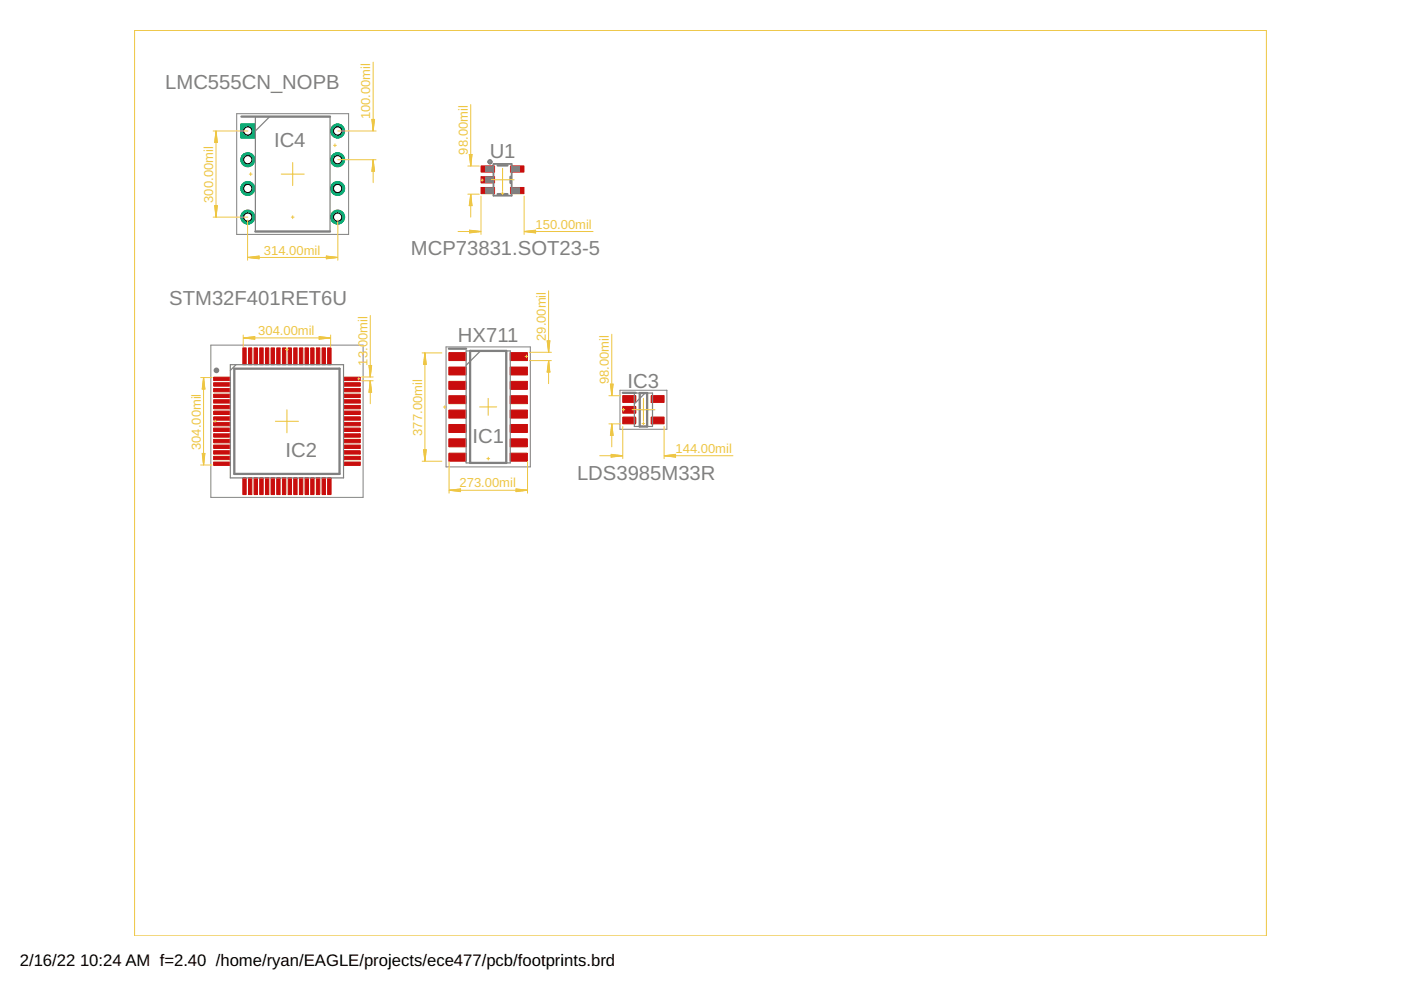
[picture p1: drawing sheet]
<svg xmlns="http://www.w3.org/2000/svg" width="297mm" height="210mm" viewBox="0 0 297 210" stroke-linecap="round" stroke-linejoin="round" font-family="sans-serif">
<path d="M51.1 26.3h2.9v3h-2.9z" fill="#0dab76" stroke="#0dab76" stroke-width=".21"/>
<circle cx="52.5" cy="27.8" r=".87" fill="#fff" stroke="#000" stroke-width=".21"/>
<circle cx="52.5" cy="33.9" r="1.48" fill="#0dab76" stroke="#0dab76" stroke-width=".21"/>
<circle cx="52.5" cy="33.9" r=".87" fill="#fff" stroke="#000" stroke-width=".21"/>
<circle cx="52.5" cy="40" r="1.48" fill="#0dab76" stroke="#0dab76" stroke-width=".21"/>
<circle cx="52.5" cy="40" r=".87" fill="#fff" stroke="#000" stroke-width=".21"/>
<circle cx="52.5" cy="46" r="1.48" fill="#0dab76" stroke="#0dab76" stroke-width=".21"/>
<circle cx="52.5" cy="46" r=".87" fill="#fff" stroke="#000" stroke-width=".21"/>
<circle cx="71.6" cy="46" r="1.48" fill="#0dab76" stroke="#0dab76" stroke-width=".21"/>
<circle cx="71.6" cy="46" r=".87" fill="#fff" stroke="#000" stroke-width=".21"/>
<circle cx="71.6" cy="40" r="1.48" fill="#0dab76" stroke="#0dab76" stroke-width=".21"/>
<circle cx="71.6" cy="40" r=".87" fill="#fff" stroke="#000" stroke-width=".21"/>
<circle cx="71.6" cy="33.9" r="1.48" fill="#0dab76" stroke="#0dab76" stroke-width=".21"/>
<circle cx="71.6" cy="33.9" r=".87" fill="#fff" stroke="#000" stroke-width=".21"/>
<circle cx="71.6" cy="27.8" r="1.48" fill="#0dab76" stroke="#0dab76" stroke-width=".21"/>
<circle cx="71.6" cy="27.8" r=".87" fill="#fff" stroke="#000" stroke-width=".21"/>
<g fill="#c90d0c" stroke="#c90d0c" stroke-width=".21">
<path d="M95.2 74.8h3.6v1.7h-3.6z"/>
<path d="M95.2 77.8h3.6v1.7h-3.6z"/>
<path d="M95.2 80.9h3.6v1.6h-3.6z"/>
<path d="M95.2 83.9h3.6v1.7h-3.6z"/>
<path d="M95.2 87h3.6v1.6h-3.6z"/>
<path d="M95.2 90h3.6v1.7h-3.6z"/>
<path d="M95.2 93h3.6v1.7h-3.6z"/>
<path d="M95.2 96.1h3.6v1.7h-3.6z"/>
<path d="M108.2 96.1h3.6v1.7h-3.6z"/>
<path d="M108.2 93h3.6v1.7h-3.6z"/>
<path d="M108.2 90h3.6v1.7h-3.6z"/>
<path d="M108.2 87h3.6v1.6h-3.6z"/>
<path d="M108.2 83.9h3.6v1.7h-3.6z"/>
<path d="M108.2 80.9h3.6v1.6h-3.6z"/>
<path d="M108.2 77.8h3.6v1.7h-3.6z"/>
<path d="M108.2 74.8h3.6v1.7h-3.6z"/>
<path d="M45.3 80h3.6v.7h-3.6z"/>
<path d="M45.3 81.2h3.6v.7h-3.6z"/>
<path d="M45.3 82.4h3.6v.7h-3.6z"/>
<path d="M45.3 83.6h3.6v.7h-3.6z"/>
<path d="M45.3 84.8h3.6v.7h-3.6z"/>
<path d="M45.3 86h3.6v.7h-3.6z"/>
<path d="M45.3 87.2h3.6v.7h-3.6z"/>
<path d="M45.3 88.4h3.6v.7h-3.6z"/>
<path d="M45.3 89.6h3.6v.7h-3.6z"/>
<path d="M45.3 90.8h3.6v.7h-3.6z"/>
<path d="M45.3 92h3.6v.7h-3.6z"/>
<path d="M45.3 93.2h3.6v.7h-3.6z"/>
<path d="M45.3 94.4h3.6v.7h-3.6z"/>
<path d="M45.3 95.6h3.6v.7h-3.6z"/>
<path d="M45.3 96.8h3.6v.7h-3.6z"/>
<path d="M45.3 98h3.6v.7h-3.6z"/>
<path d="M51.5 101.3h.7v3.6h-.7z"/>
<path d="M52.7 101.3h.7v3.6h-.7z"/>
<path d="M53.9 101.3h.7v3.6h-.7z"/>
<path d="M55.1 101.3h.7v3.6h-.7z"/>
<path d="M56.3 101.3h.7v3.6h-.7z"/>
<path d="M57.5 101.3h.7v3.6h-.7z"/>
<path d="M58.7 101.3h.7v3.6h-.7z"/>
<path d="M59.9 101.3h.7v3.6h-.7z"/>
<path d="M61.1 101.3h.7v3.6h-.7z"/>
<path d="M62.3 101.3h.7v3.6h-.7z"/>
<path d="M63.5 101.3h.7v3.6h-.7z"/>
<path d="M64.7 101.3h.7v3.6h-.7z"/>
<path d="M65.9 101.3h.7v3.6h-.7z"/>
<path d="M67.1 101.3h.7v3.6h-.7z"/>
<path d="M68.3 101.3h.7v3.6h-.7z"/>
<path d="M69.5 101.3h.7v3.6h-.7z"/>
<path d="M72.8 98h3.6v.7h-3.6z"/>
<path d="M72.8 96.8h3.6v.7h-3.6z"/>
<path d="M72.8 95.6h3.6v.7h-3.6z"/>
<path d="M72.8 94.4h3.6v.7h-3.6z"/>
<path d="M72.8 93.2h3.6v.7h-3.6z"/>
<path d="M72.8 92h3.6v.7h-3.6z"/>
<path d="M72.8 90.8h3.6v.7h-3.6z"/>
<path d="M72.8 89.6h3.6v.7h-3.6z"/>
<path d="M72.8 88.4h3.6v.7h-3.6z"/>
<path d="M72.8 87.2h3.6v.7h-3.6z"/>
<path d="M72.8 86h3.6v.7h-3.6z"/>
<path d="M72.8 84.8h3.6v.7h-3.6z"/>
<path d="M72.8 83.6h3.6v.7h-3.6z"/>
<path d="M72.8 82.4h3.6v.7h-3.6z"/>
<path d="M72.8 81.2h3.6v.7h-3.6z"/>
<path d="M72.8 80h3.6v.7h-3.6z"/>
<path d="M69.5 73.8h.7v3.5h-.7z"/>
<path d="M68.3 73.8h.7v3.5h-.7z"/>
<path d="M67.1 73.8h.7v3.5h-.7z"/>
<path d="M65.9 73.8h.7v3.5h-.7z"/>
<path d="M64.7 73.8h.7v3.5h-.7z"/>
<path d="M63.5 73.8h.7v3.5h-.7z"/>
<path d="M62.3 73.8h.7v3.5h-.7z"/>
<path d="M61.1 73.8h.7v3.5h-.7z"/>
<path d="M59.9 73.8h.7v3.5h-.7z"/>
<path d="M58.7 73.8h.7v3.5h-.7z"/>
<path d="M57.5 73.8h.7v3.5h-.7z"/>
<path d="M56.3 73.8h.7v3.5h-.7z"/>
<path d="M55.1 73.8h.7v3.5h-.7z"/>
<path d="M53.9 73.8h.7v3.5h-.7z"/>
<path d="M52.7 73.8h.7v3.5h-.7z"/>
<path d="M51.5 73.8h.7v3.5h-.7z"/>
<path d="M132 83.9h2.8v1.4h-2.8z"/>
<path d="M132 86.2h2.8v1.4h-2.8z"/>
<path d="M132 88.4h2.8v1.5h-2.8z"/>
<path d="M138 88.4h2.8v1.5h-2.8z"/>
<path d="M138 83.9h2.8v1.4h-2.8z"/>
<path d="M102 35.2h2.9v1.3h-2.9z"/>
<path d="M102 37.5h2.9v1.3h-2.9z"/>
<path d="M102 39.8h2.9v1.3h-2.9z"/>
<path d="M108.2 39.8h2.9v1.3h-2.9z"/>
<path d="M108.2 35.2h2.9v1.3h-2.9z"/>
</g>
<path d="M51.1 26.3h2.9v3h-2.9z" fill="#0dab76" stroke="#0dab76" stroke-width=".21"/>
<circle cx="52.5" cy="27.8" r=".87" fill="#fff" stroke="#000" stroke-width=".21"/>
<circle cx="52.5" cy="33.9" r="1.48" fill="#0dab76" stroke="#0dab76" stroke-width=".21"/>
<circle cx="52.5" cy="33.9" r=".87" fill="#fff" stroke="#000" stroke-width=".21"/>
<circle cx="52.5" cy="40" r="1.48" fill="#0dab76" stroke="#0dab76" stroke-width=".21"/>
<circle cx="52.5" cy="40" r=".87" fill="#fff" stroke="#000" stroke-width=".21"/>
<circle cx="52.5" cy="46" r="1.48" fill="#0dab76" stroke="#0dab76" stroke-width=".21"/>
<circle cx="52.5" cy="46" r=".87" fill="#fff" stroke="#000" stroke-width=".21"/>
<circle cx="71.6" cy="46" r="1.48" fill="#0dab76" stroke="#0dab76" stroke-width=".21"/>
<circle cx="71.6" cy="46" r=".87" fill="#fff" stroke="#000" stroke-width=".21"/>
<circle cx="71.6" cy="40" r="1.48" fill="#0dab76" stroke="#0dab76" stroke-width=".21"/>
<circle cx="71.6" cy="40" r=".87" fill="#fff" stroke="#000" stroke-width=".21"/>
<circle cx="71.6" cy="33.9" r="1.48" fill="#0dab76" stroke="#0dab76" stroke-width=".21"/>
<circle cx="71.6" cy="33.9" r=".87" fill="#fff" stroke="#000" stroke-width=".21"/>
<circle cx="71.6" cy="27.8" r="1.48" fill="#0dab76" stroke="#0dab76" stroke-width=".21"/>
<circle cx="71.6" cy="27.8" r=".87" fill="#fff" stroke="#000" stroke-width=".21"/>
<path d="M51.2 24.7h18.8M54.1 49.1h15.9M49.7 78.2h22.3v22.3h-22.3zM95.2 73.9h3.6M99.7 74.4h7.6v23.7h-7.6zM132 83.3h2.8M135.6 83.3h1.6v7.1h-1.6z" fill="none" stroke="#808080" stroke-width=".49"/>
<path d="M105.5 35.1h2.1M108.2 37.5v1.3M105.5 41.2h2.1" fill="none" stroke="#808080" stroke-width=".51"/>
<g fill="none" stroke="#808080" stroke-width=".32">
<path d="M103.5 34.4h.8M103.6 34.1h.6M103.7 34.6h.4"/>
<circle cx="103.9" cy="34.3" r=".38"/>
</g>
<path d="M50.2 24.1h23.7v25.6h-23.7zM44.7 73.2h32.3v32.3h-32.3zM94.6 73.6h17.8v25.4h-17.8zM131.4 82.7h10v8.3h-10z" fill="none" stroke="#808080" stroke-width=".21"/>
<path d="M54.1 24.7h15.9v24.4h-15.9zM57.2 24.7l-3.1 3.1M48.8 77.3h24v24h-24zM50 77.3l-1.2 1.2M98.8 74.4h9.4v23.7h-9.4zM101.9 74.4l-3.1 3M134.5 83.3h3.8v7.1h-3.8zM136.8 83.3l-2.3 2.3" fill="none" stroke="#808080" stroke-width=".25"/>
<path d="M104.6 34.8h3.9v6.7h-3.9z" fill="none" stroke="#808080" stroke-width=".38"/>
<g fill="#808080" stroke="#808080" stroke-width=".21">
<path d="M103 35.2h1.5v1.2h-1.5z"/>
<path d="M103 37.5h1.5v1.2h-1.5z"/>
<path d="M103 39.8h1.5v1.2h-1.5z"/>
<path d="M108.6 39.8h1.6v1.2h-1.6z"/>
<path d="M108.6 35.2h1.6v1.2h-1.6z"/>
</g>
<circle cx="45.9" cy="78.5" r=".3" fill="none" stroke="#808080" stroke-width=".61"/>
<path d="M59.6 36.9h4.9M62.1 34.5v4.8M104.1 38.1h4.9M106.6 35.7v4.9M58.4 89.3h4.9M60.8 86.9v4.9M101.7 86.3h3.6M103.5 84.5v3.6M134 86.9h4.9M136.4 84.5v4.8" fill="none" stroke="#afd134" stroke-width=".21"/>
<g fill="none" stroke="#eec643" stroke-width=".21">
<path d="M28.5 6.5h240v191.9h-240zM79.1 13.2v14.5M45.2 27.8h7.4M45.8 27.8v18.2M45.8 27.8l.3 2.4h-.6zM45.8 27.8l-.1 2.4M45.8 27.8l.1 2.4M45.8 27.8l-.2 2.4M45.8 27.8l.2 2.4M52.9 36.9h.6M53.1 36.6v.6M70.7 30.8h.6"/>
<path d="M71 30.5v.6M71.6 27.8h8.1M71.6 33.9h8.1M78.8 25.3h.6l-.3 2.4zM78.9 25.3l.2 2.4M79 25.3l.1 2.4M79.1 33.9v4.8M79.1 33.9l.3 2.4h-.6zM79.1 33.9l-.1 2.4M79.1 33.9l.1 2.4M79.1 33.9l-.2 2.4M79.2 25.3l-.1 2.4"/>
<path d="M99.2 35.2h2.4M99.5 32.8h.6l-.3 2.3zM99.5 32.8l.3 2.3M99.7 32.8l.1 2.3M99.8 22.2v12.9M99.9 32.8l-.1 2.3M100 32.8l-.2 2.3M101.9 38.2h.6M102.2 37.9v.6M45.2 46h7.4M45.5 43.6h.6l-.3 2.4zM45.6 43.6l.2 2.4"/>
<path d="M45.7 43.6l.1 2.4M45.9 43.6l-.1 2.4M46 43.6l-.2 2.4M52.5 46.7v8.5M52.6 54.6h19M52.6 54.6l2.3-.3v.6zM52.6 54.6l2.3 .1M52.6 54.6l2.3 .2M54.9 54.5l-2.3 .1M54.9 54.3l-2.3 .3M61.8 46h.6M62.1 45.7v.7"/>
<path d="M69.2 54.3l2.4 .3-2.4 .3zM69.2 54.5l2.4 .1M69.2 54.3l2.4 .3M71.6 54.6l-2.4 .1M71.6 54.6l-2.4 .2M71.6 46.7v8.5M97.1 49.1h4.8M99.2 41.2h2.4M99.5 48.8l2.4 .3-2.4 .3zM99.5 49l2.4 .1M99.5 48.9l2.4 .2M99.8 41.2l.3 2.4h-.6z"/>
<path d="M99.8 41.2v4.8M99.8 41.2l-.1 2.4M99.8 41.2l.1 2.4M99.8 41.2l-.3 2.4M99.8 41.2l.2 2.4M101.9 49.1l-2.4 .1M101.9 49.1l-2.4 .2M102 41.6v8.1M106.3 41h.5M106.6 40.7v.6M111.1 41.6v8.1M111.2 49.1h14.5"/>
<path d="M111.2 49.1l2.4-.3v.6zM111.2 49.1l2.4 .1M111.2 49.1l2.4 .2M113.6 49l-2.4 .1M113.6 48.9l-2.4 .2M51.6 71v2.5M51.6 71.6h18.4M51.6 71.6l2.4-.2v.5zM51.6 71.6l2.4 .2M51.6 71.6l2.4 .3M54 71.5l-2.4 .1M54 71.4l-2.4 .2"/>
<path d="M60.5 74.1h.6M60.8 73.8v.6M67.7 71.4l2.3 .2-2.3 .3zM67.7 71.5l2.3 .1M67.7 71.4l2.3 .2M70 71.6l-2.3 .2M70 71.6l-2.3 .3M70.1 71v2.5M76.7 79.9h2.4M78.2 77.5h.6l-.3 2.4zM78.3 77.5l.2 2.4M78.4 77.5l.1 2.4"/>
<path d="M78.5 66.9v13M78.6 77.5l-.1 2.4M78.8 77.5l-.3 2.4M89.5 74.8h4.2M90.1 74.9v22.8M90.1 74.9l.3 2.4h-.6zM90.1 74.9l-.1 2.4M90.1 74.9l.1 2.4M90.1 74.9l-.2 2.4M90.1 74.9l.2 2.4M111.3 75.6h.6M111.6 75.3v.6"/>
<path d="M112.2 74.7h4.7M112.2 76.5h4.7M116 72.3h.6l-.3 2.3zM116.1 72.3l.2 2.3M116.2 72.3l.1 2.3M116.3 61.7v12.9M116.3 76.5v4.8M116.3 76.5l.3 2.4h-.6zM116.3 76.5l-.1 2.4M116.3 76.5l.1 2.4M116.3 76.5l-.2 2.4M116.3 76.5l.2 2.4"/>
<path d="M116.4 72.3l-.1 2.3M116.5 72.3l-.2 2.3M129.7 70.9v12.9M42.5 80.1h2.5M42.5 98.6h2.5M42.9 96.1h.6l-.3 2.4zM42.9 96.1l.3 2.4M43 96.1l.2 2.4M43.2 80.1v18.4M43.2 80.1l.3 2.4h-.6zM43.2 80.1l-.2 2.4M43.2 80.1l.1 2.4"/>
<path d="M43.2 80.1l-.3 2.4M43.2 80.1l.2 2.4M43.3 96.1l-.1 2.4M43.4 96.1l-.2 2.4M45.3 89.3h.6M45.6 89v.6M75.8 80.3h.6M76.1 80v.6M76.7 80.7h2.4M78.5 80.8v4.8M78.5 80.8l.3 2.4h-.6zM78.5 80.8l-.1 2.4"/>
<path d="M78.5 80.8l.1 2.4M78.5 80.8l-.2 2.4M78.5 80.8l.3 2.4M89.5 97.8h4.2M89.8 95.4h.6l-.3 2.3zM89.9 95.4l.2 2.3M90 95.4l.1 2.3M90.2 95.4l-.1 2.3M90.3 95.4l-.2 2.3M94 86.3h.6M94.3 86v.6M95.2 97.9v6.7"/>
<path d="M103.2 97.2h.6M103.5 96.9v.6M111.8 97.9v6.7M127.1 96.6h4.9M129.1 83.9h2.5M129.1 89.9h2.5M129.4 81.4h.6l-.3 2.4zM129.5 81.4l.2 2.4M129.6 81.4l.1 2.4M129.6 96.3l2.4 .3-2.4 .3zM129.6 96.5l2.4 .1M129.6 96.4l2.4 .2"/>
<path d="M129.7 89.9v4.8M129.7 89.9l.3 2.4h-.6zM129.7 89.9l-.1 2.4M129.7 89.9l.1 2.4M129.7 89.9l-.2 2.4M129.7 89.9l.3 2.4M129.8 81.4l-.1 2.4M130 81.4l-.3 2.4M131.9 86.9h.6M132 96.6l-2.4 .2M132 96.6l-2.4 .3M132 90.4v6.8"/>
<path d="M132.2 86.6v.6M136.1 89.8h.6M136.4 89.5v.6M140.8 90.4v6.8M140.9 96.6h14.5M140.9 96.6l2.3-.3v.6zM140.9 96.6l2.3 .2M140.9 96.6l2.3 .3M143.2 96.5l-2.3 .1M143.2 96.4l-2.3 .2M95.3 103.9h16.5M95.3 103.9l2.3-.2v.5z"/>
<path d="M95.3 103.9l2.3 .2M95.3 103.9l2.3 .3M97.6 103.8l-2.3 .1M109.4 103.7l2.4 .2-2.4 .3zM109.4 103.8l2.4 .1M111.8 103.9l-2.4 .2M111.8 103.9l-2.4 .3"/>
</g>
<g font-size="4.3" fill="#808080">
<text x="35" y="18.9">LMC555CN_NOPB</text>
<text x="58.1" y="31.1">IC4</text>
<text x="103.8" y="33.6">U1</text>
<text x="87.1" y="54">MCP73831.SOT23-5</text>
<text x="35.9" y="64.6">STM32F401RET6U</text>
<text x="97.1" y="72.6">HX711</text>
<text x="133.1" y="82.3">IC3</text>
<text x="100.2" y="93.9">IC1</text>
<text x="60.5" y="96.9">IC2</text>
<text x="122.3" y="101.8">LDS3985M33R</text>
</g>
<g font-size="3.5">
<text x="4.2" y="204.7">2/16/22</text>
<text x="17" y="204.7">10:24 AM f=2.40 /home/ryan/EAGLE/projects/ece477/pcb/footprints.brd</text>
</g>
<g font-size="2.8" fill="#eec643">
<text x="78.5" y="25.3" transform="rotate(-90 78.5 25.3)">100.00mil</text>
<text x="99.2" y="32.8" transform="rotate(-90 99.2 32.8)">98.00mil</text>
<text x="45.2" y="43" transform="rotate(-90 45.2 43)">300.00mil</text>
<text x="56" y="54">314.00mil</text>
<text x="113.6" y="48.5">150.00mil</text>
<text x="54.8" y="71">304.00mil</text>
<text x="77.9" y="77.5" transform="rotate(-90 77.9 77.5)">13.00mil</text>
<text x="115.7" y="72.3" transform="rotate(-90 115.7 72.3)">29.00mil</text>
<text x="129.1" y="81.5" transform="rotate(-90 129.1 81.5)">98.00mil</text>
<text x="42.6" y="95.4" transform="rotate(-90 42.6 95.4)">304.00mil</text>
<text x="89.5" y="92.4" transform="rotate(-90 89.5 92.4)">377.00mil</text>
<text x="143.2" y="96">144.00mil</text>
<text x="97.5" y="103.3">273.00mil</text>
</g>
</svg>
